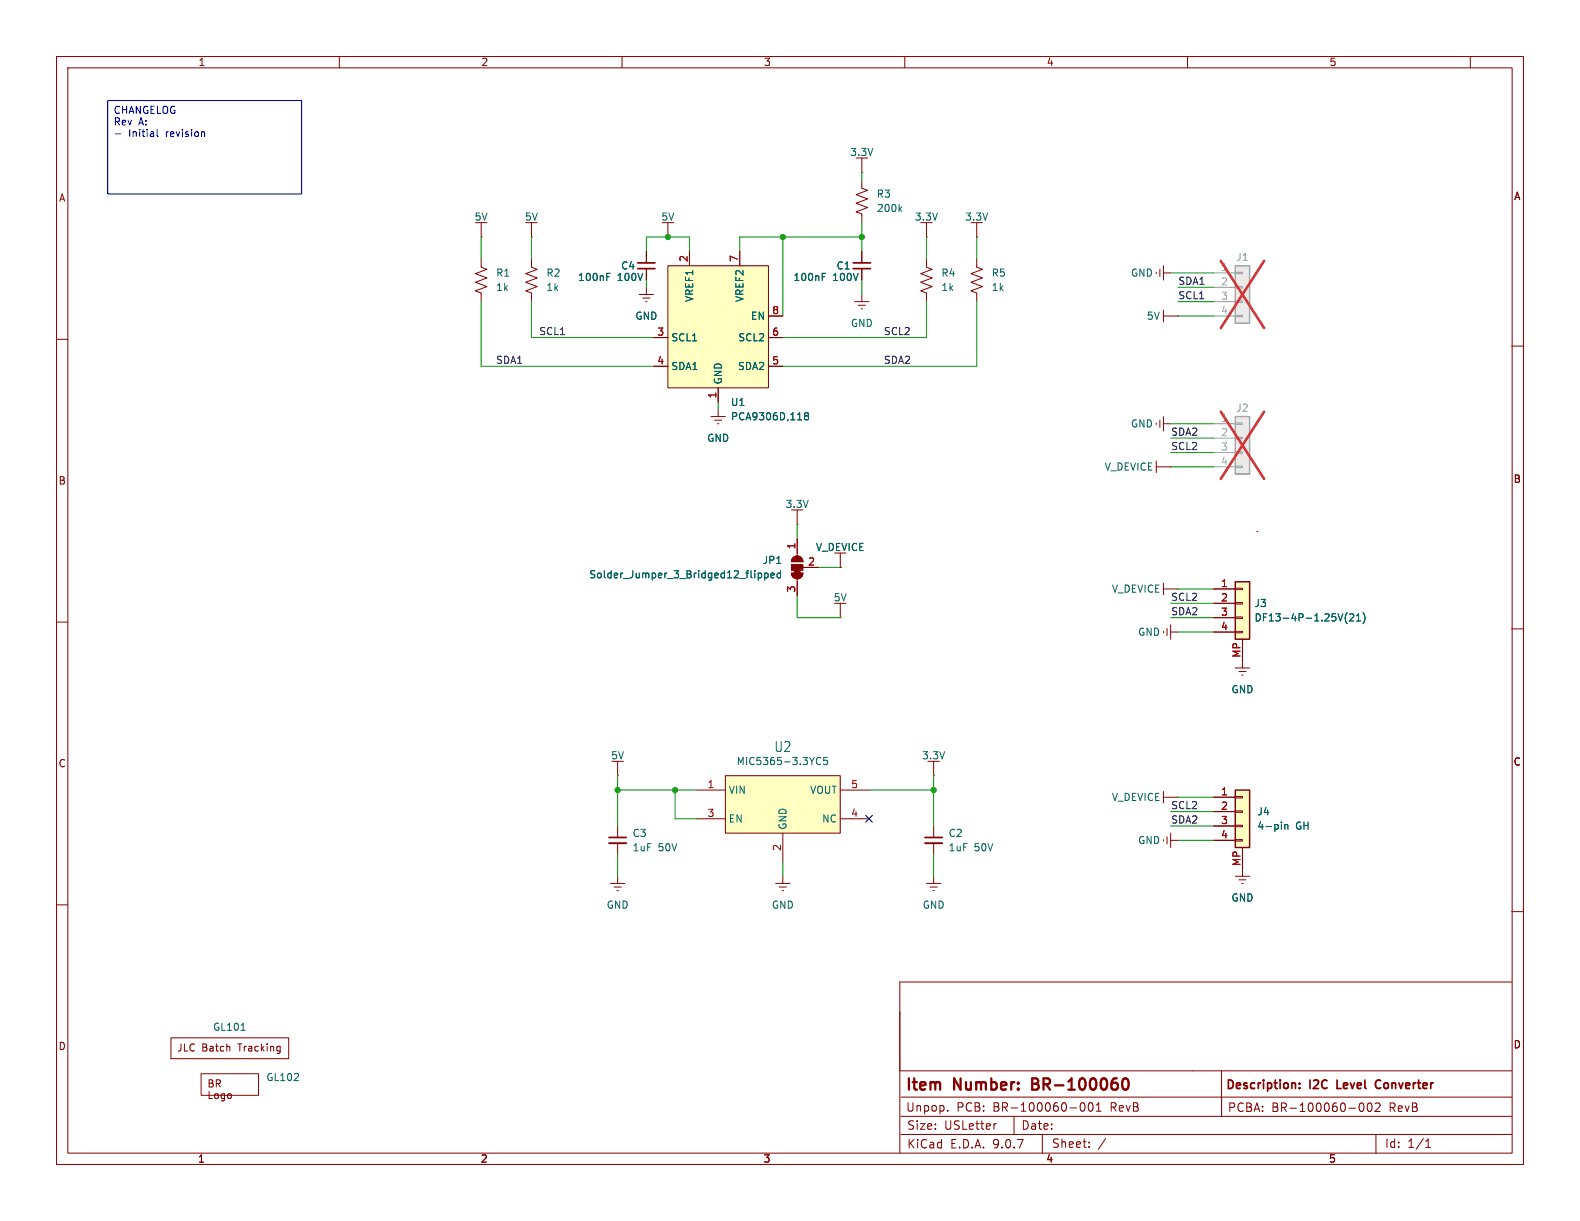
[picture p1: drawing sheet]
<svg xmlns="http://www.w3.org/2000/svg" width="279mm" height="216mm" viewBox="0 0 279 216" stroke-linecap="round" stroke-linejoin="round" font-family="sans-serif">
<g fill="none" stroke="#840000" stroke-width=".18">
<path d="M10 10h259.4v195.9h-259.4zM12 12h255.4v191.9h-255.4zM60 10v2M110 10v2M160 10v2M210 10v2M260 10v2M94 45.7v1.5l1 .4-2 .8 2 .7-2 .8 2 .8-2 .7 1 .4v1.5M10 60h2M267.3 61.2h2M10 110h2M267.3 111.2h2"/>
<path d="M109.2 146.1v2M109.2 149.1v2M10 160h2M267.3 161.2h2M267.3 173.6h-108.2v30.3M159.1 189.3h108.2M159.3 197.4h108M159.3 194h108M167.6 196.3v.2M176.2 198.7l-.3 .1M179.3 197.4v3.2M191.2 195.1l.2-.1a.81 .81 0 0 1 .5 .6 .81 .81 0 0 1-.2 .8l-.2 .1a.81 .81 0 0 1-.3-1.4z"/>
<path d="M192.6 195.1l.2-.1a.81 .81 0 0 1 .6 .6 .81 .81 0 0 1-.3 .8l-.2 .1a.81 .81 0 0 1-.3-1.4zM193.9 196.5h.8M193.9 195.4l.4-.4v1.5M216 189.3v4.6M216 194v3.4M240.5 195.2l.2-.2a.81 .81 0 0 1 .6 .7 .81 .81 0 0 1-.3 .8h-.2a.81 .81 0 0 1-.3-1.3zM241.9 195.2l.2-.2a.81 .81 0 0 1 .6 .7 .81 .81 0 0 1-.3 .8h-.1a.81 .81 0 0 1-.4-1.3zM243.2 195.2l.6-.2 .2 .2 .1 .3-1 1h1M159.3 200.6h108M184.3 200.6v3.3M192.6 202.7v.2M192.6 202v.1"/>
<path d="M195.5 201.3l-1.3 1.9M243.3 200.6v3.3M252.1 202.9h.9M252.1 201.8l.5-.4v1.5"/>
</g>
<path d="M182.5 191.6h.7M183.2 190.7h-.7v2h.8M198.4 191.4a.73 .73 0 0 1 .5-.7 .51 .51 0 0 1 .6 .4 1.03 1.03 0 0 1-.6 1.6 .73 .73 0 0 1-.5-.8" fill="none" stroke="#840000" stroke-width=".4"/>
<path d="M107.7 148.1h3M229.8 192.3v.2M229.8 191.5v.2M236.4 191v1.5h.8M244.1 191a.74 .74 0 0 0-.9 .6 .74 .74 0 0 0 .5 .9l.4-.1" fill="none" stroke="#840000" stroke-width=".3"/>
<path d="M107.7 149.1h3" fill="none" stroke="#840000" stroke-width=".33"/>
<path d="M128.3 137.2h20.3v10.1h-20.3z" fill="#ffffc2"/>
<g fill="none" stroke="#840000" stroke-width=".18">
<path d="M85.1 39.4v2.5M85.1 45.7v1.5l1 .4-2 .8 2 .7-2 .8 2 .8-2 .7 1 .4v1.5M85.1 41.9h.1M113 52.1h2.6M113.7 52.7h1.2M114.2 53.3h.2M114.3 50.8v1.3M151.1 53.3h2.6M151.8 54h1.2M152.3 54.6h.2M152.4 44.5v2M152.4 47.5v2"/>
<path d="M152.4 52.1v1.2M163.8 45.7v1.5l1 .4-2 .8 2 .7-2 .8 2 .8-2 .7 1 .4v1.5M172.7 45.7v1.5l1 .4-2 .8 2 .7-2 .8 2 .8-2 .7 1 .4v1.5M204.5 48.1v.3M205.1 47.6v1.3M205.7 47v2.5M205.7 54.9v2M205.7 55.9h2.6M205.7 48.3h1.3M208.3 55.9h.1M125.7 73.7h2.6M126.4 74.3h1.2"/>
<path d="M126.9 74.9h.2M127 72.4v1.3M148.6 109.2h.1M148.6 106.7v2.5M109.2 137.2h.1M109.2 134.6v2.6M123.2 139.7h5.1M128.3 137.2h20.3v10.1h-20.3zM148.6 139.7h5.1M123.2 144.8h5.1M138.4 147.3v5.1M148.6 144.8h5.1"/>
<path d="M35.6 189.9h10.1v3.8h-10.1z"/>
</g>
<path d="M145.4 48.9h.4M145.4 48.3h.6M144.4 134.7l.2 .4 .3 .1 .2-.1M145.1 134.1l-.2-.2-.3 .1-.2 .5M146.3 133.9h-.6l-.1 .6 .2-.1 .4 .1 .2 .2-.1 .4-.2 .1-.5-.1" fill="none" stroke="#006464" stroke-width=".18"/>
<path d="M150.9 46.5h3M150.9 47.5h3" fill="none" stroke="#840000" stroke-width=".3"/>
<path d="M118.1 47h17.8v21.6h-17.8z" fill="#ffffc2"/>
<g fill="none" stroke="#840000" stroke-width=".18">
<path d="M163.8 39.4v2.5M172.7 39.4v2.5M115.6 59.7h2.5M118.1 47h17.8v21.6h-17.8zM121.9 44.5v2.5M130.8 44.5v2.5M135.9 59.7h2.5M135.9 55.9h2.5M163.8 41.9h.1M172.7 41.9h.1M115.6 64.8h2.5M127 68.6v2.5"/>
<path d="M135.9 64.8h2.5"/>
</g>
<path d="M142.5 73.5l-.2-.2 .2-.3h.2l.3 .2-.3 .3M142.5 73.5l-.2 .3v.3l.2 .1h.4l.1-.2v-.2l-.3-.3M142.5 73.5h.2" fill="none" stroke="#006464" stroke-width=".18"/>
<path d="M218.4 47h2.6v10.2h-2.6z" fill="#ebeae8"/>
<path d="M218.4 47h2.6v10.2h-2.6z" fill="none" stroke="#9c9b98" stroke-width=".25"/>
<path d="M214.6 48.3h3.8M214.6 50.8h3.8M214.6 53.3h3.8M214.6 55.9h3.8M218.4 53.2h1.3v.3h-1.3zM218.4 55.8h1.3v.2h-1.3zM218.4 48.1h1.3v.3h-1.3zM218.4 50.7h1.3v.2h-1.3z" fill="none" stroke="#9c9b98" stroke-width=".18"/>
<path d="M215.9 46.1l7.6 11.9M223.5 46.1l-7.6 11.9" fill="none" stroke="#e12e31" stroke-width=".46"/>
<g fill="none" stroke="#840000" stroke-width=".18">
<path d="M94 39.4v2.5M118.1 39.4v2.5M152.4 30.5h.1M152.4 31.8v1.5l1 .4-2 .7 2 .8-2 .7 2 .8-2 .8 1 .3v1.6M152.4 27.9v2.6M94 41.9h.1M114.3 44.5v2M114.3 47.5v2M118.1 41.9h.1M204.5 74.8v.3M205.1 74.3v1.3M205.7 73.7v2.5"/>
<path d="M205.7 74.9h1.3M140.2 98.6a1.02 1.02 0 0 1 1.2-.2 1.02 1.02 0 0 1 .6 .9h-2zM141 92.7h.1M141 90.2v2.5M141 95.3v3M148.6 97.8v2.5M140 101.3h2a1.02 1.02 0 0 1-1 1.1 1.02 1.02 0 0 1-1-1.1zM141 102.4v3M142 100.3h2.8M148.6 100.3h.1M205.7 103.1v2.1M205.7 111.6v.3"/>
<path d="M205.7 104.1h2.6M206.4 111.1v1.3M207 110.5v2.5M207 111.8h1.3M208.3 104.1h.1M165.1 137.2h.1M165.1 134.6v2.6M205.7 140v2M107.9 156.2h2.6M108.6 156.8h1.3M109.1 157.5h.2M109.2 154.9v1.3"/>
<path d="M137.2 156.2h2.5M137.8 156.8h1.3M138.3 157.5h.3M138.4 154.9v1.3M163.8 156.2h2.6M164.5 156.8h1.2M165 157.5h.2M165.1 146.1v2M165.1 149.1v2M165.1 154.9v1.3M205.7 148.5v.2M205.7 141h2.6"/>
<path d="M206.4 148v1.2M207 148.6h1.3M207 147.3v2.6M208.3 141h.1M218.4 154.9h2.6M219.1 155.6h1.2M219.6 156.2h.2M219.7 153.7v1.2M30.2 183.5h20.9v3.7h-20.9zM49.4 185l.1 .1M49.5 185v1.2M49.5 185.8l-.1 .1"/>
</g>
<path d="M159.1 36.9l.4 .5M159.5 36.6l-.5 .4M107.3 48.9h.4M107.3 48.3h.6M134.1 101.3v1.3M134.1 101.4l.3-.1 .3 .3-.1 .5h-.5M135.2 101.4l.4-.1 .2 .3-.1 .5h-.5M135.2 101.3v1.3M136.3 101.8l.6-.2v-.2l-.4-.1-.2 .2 .1 .6h.5M138 101.4l-.3-.1-.3 .3 .1 .5h.5M138 100.9v1.3M42.6 182.2h.8" fill="none" stroke="#006464" stroke-width=".18"/>
<path d="M112.8 46.5h3M112.8 47.5h3M163.6 148.1h3" fill="none" stroke="#840000" stroke-width=".3"/>
<g fill="#840000" stroke="#840000" stroke-width=".18">
<path d="M140.5 100.8h1v.5h-1z"/>
<path d="M140 101.3h2a1.02 1.02 0 0 1-1 1.1 1.02 1.02 0 0 1-1-1.1z"/>
<path d="M140 99.8h2v1h-2z"/>
<path d="M140.2 98.6a1.02 1.02 0 0 1 1.2-.2 1.02 1.02 0 0 1 .6 .9h-2z"/>
</g>
<path d="M163.6 149.1h3" fill="none" stroke="#840000" stroke-width=".33"/>
<path d="M218.4 139.7h2.6v10.2h-2.6z" fill="#ffffc2"/>
<path d="M218.4 139.7h2.6v10.2h-2.6z" fill="none" stroke="#840000" stroke-width=".25"/>
<path d="M214.6 141h3.8M214.6 143.5h3.8M214.6 146.1h3.8M214.6 148.6h3.8M218.4 140.8h1.3v.3h-1.3zM218.4 143.4h1.3v.2h-1.3zM218.4 145.9h1.3v.3h-1.3zM218.4 148.5h1.3v.2h-1.3zM219.7 149.9v3.8" fill="none" stroke="#840000" stroke-width=".18"/>
<path d="M227.2 145.8v.8M227.2 145.9l.2-.1h.3v.8" fill="none" stroke="#006464" stroke-width=".18"/>
<path d="M218.4 73.7h2.6v10.1h-2.6z" fill="#ebeae8"/>
<path d="M218.4 73.7h2.6v10.1h-2.6z" fill="none" stroke="#9c9b98" stroke-width=".25"/>
<path d="M214.6 74.9h3.8M214.6 77.5h3.8M218.4 79.9h1.3v.2h-1.3zM218.4 74.8h1.3v.3h-1.3zM218.4 77.3h1.3v.3h-1.3zM214.6 80h3.8M214.6 82.6h3.8M218.4 82.4h1.3v.3h-1.3z" fill="none" stroke="#9c9b98" stroke-width=".18"/>
<path d="M215.9 72.8l7.6 11.9M223.5 72.8l-7.6 11.9" fill="none" stroke="#e12e31" stroke-width=".46"/>
<path d="M218.4 118.1h2.6M219.1 118.7h1.2M219.6 119.4h.2M219.7 116.8v1.3" fill="none" stroke="#840000" stroke-width=".18"/>
<path d="M218.4 102.9h2.6v10.1h-2.6z" fill="#ffffc2"/>
<g fill="none" stroke="#840000" stroke-width=".18">
<path d="M114.3 44.5v2M114.3 47.5v2M115.6 59.7h2.5M121.9 44.5v2.5M130.8 44.5v2.5M135.9 59.7h2.5M135.9 55.9h2.5M152.4 44.5v2M152.4 47.5v2M115.6 64.8h2.5M127 68.6v2.5M135.9 64.8h2.5"/>
<path d="M141 95.3v2.5M204.5 81.5v2.1M204.5 82.6h2.5M207 82.6h.1M222.2 94h.1M141 102.9v2.5M142.2 100.3h2.6M148.6 100.3h.1M214.6 104.1h3.8M214.6 106.7h3.8M214.6 109.2h3.8M214.6 111.8h3.8"/>
<path d="M218.4 104h1.3v.3h-1.3zM218.4 106.6h1.3v.2h-1.3zM218.4 109.1h1.3v.2h-1.3zM218.4 111.6h1.3v.3h-1.3zM219.7 113v3.8M214.6 141h3.8M214.6 143.5h3.8M214.6 146.1h3.8M214.6 148.6h3.8M219.7 149.9v3.8"/>
</g>
<path d="M218.4 102.9h2.6v10.1h-2.6z" fill="none" stroke="#840000" stroke-width=".25"/>
<g fill="none" stroke="#006464" stroke-width=".18">
<path d="M107.3 48.9h.4M107.3 48.3h.6M145.4 48.9h.4M145.4 48.3h.6M142.5 73.5l-.2-.2 .2-.3h.2l.3 .2-.3 .3M142.5 73.5l-.2 .3v.3l.2 .1h.4l.1-.2v-.2l-.3-.3M142.5 73.5h.2M134.1 101.3v1.3M134.1 101.4l.3-.1 .3 .3-.1 .5h-.5M135.2 101.4l.4-.1 .2 .3-.1 .5h-.5M135.2 101.3v1.3M136.3 101.8l.6-.2v-.2l-.4-.1-.2 .2 .1 .6h.5"/>
<path d="M138 101.4l-.3-.1-.3 .3 .1 .5h.5M138 100.9v1.3M238.2 108.3a1.46 1.46 0 0 0 0 2M238.7 108.7l.4-.2 .3 .4-.8 .9h.8M239.9 109.8h.7M239.9 108.9l.3-.4v1.3M241 108.3a1.46 1.46 0 0 1 0 2M227.2 145.8v.8M227.2 145.9l.2-.1h.3v.8"/>
</g>
<g fill="none" stroke="#009600" stroke-width=".18">
<path d="M152.4 30.5v1.3M152.4 39.4v5.1M85.1 41.9v3.8M85.1 53.3v11.5h30.5M94 53.3v6.4h21.6M94 41.9v3.8M114.3 44.5v-2.6h7.6v2.6M114.3 49.5v1.3M138.4 41.9v14M152.4 41.9h-21.6v2.6M152.4 49.5v2.6M163.8 53.3v6.4h-25.4"/>
<path d="M163.8 41.9v3.8M172.7 53.3v11.5h-34.3M172.7 41.9v3.8M207 48.3h7.6M208.3 53.3h6.3M208.3 50.8h6.3M208.3 55.9h6.3M127 71.1v1.3M207 77.5h7.6M207 74.9h7.6M141 92.7v2.6M207 82.6h7.6"/>
<path d="M207 80h7.6M141 105.4v3.8h7.6M144.8 100.3h3.8M207 106.7h7.6M207 109.2h7.6M208.3 104.1h6.3M208.3 111.8h6.3M109.2 137.2v8.9M109.2 139.7h14M119.4 139.7v5.1h3.8M153.7 139.7h11.4M165.1 137.2v8.9"/>
<path d="M109.2 151.1v3.8M138.4 152.4v2.5M165.1 151.1v3.8M207 143.5h7.6M207 146.1h7.6M208.3 141h6.3M208.3 148.6h6.3"/>
</g>
<path d="M153.1 144.2l1.2 1.2M154.3 144.2l-1.2 1.2" fill="none" stroke="#000084" stroke-width=".18"/>
<path d="M19 17.8h34.3v16.5h-34.3zM20.4 23.7h1M27.8 22.9v1.1l.2 .1M36 23.3l.2 .2v.6" fill="none" stroke="#0000c2" stroke-width=".18"/>
<g fill="#009600" stroke="#009600" stroke-width=".18">
<circle cx="138.4" cy="41.9" r=".46"/>
<circle cx="118.1" cy="41.9" r=".46"/>
<circle cx="152.4" cy="41.9" r=".46"/>
<circle cx="119.4" cy="139.7" r=".46"/>
<circle cx="165.1" cy="139.7" r=".46"/>
<circle cx="109.2" cy="139.7" r=".46"/>
</g>
<g font-size="2.8" fill="#840000">
<text x="160" y="193.4">Item</text>
<text x="168.8" y="193.4">Number:</text>
<text x="183.4" y="193.4">BR-100060</text>
</g>
<text font-size="2.5" fill="#006464" x="136.8" y="133.2">U2</text>
<g font-size="2.1" fill="#840000">
<text x="160.1" y="196.8">Unpop.</text>
<text x="169.1" y="196.8">PCB:</text>
<text x="175.7" y="196.8">BR-100060-001</text>
<text x="196.5" y="196.8">RevB</text>
<text x="216.7" y="193">Description:</text>
<text x="217" y="196.8">PCBA:</text>
<text x="224.8" y="196.8">BR-100060-002</text>
<text x="231.7" y="193">I2C</text>
<text x="237.1" y="193">Level</text>
<text x="244.5" y="193">Converter</text>
<text x="245.7" y="196.8">RevB</text>
<text x="160.3" y="200">Size:</text>
<text x="160.3" y="203.3">KiCad</text>
<text x="167" y="200">USLetter</text>
<text x="168" y="203.3">E.D.A.</text>
<text x="175.6" y="203.3">9.0.7</text>
<text x="180.5" y="200">Date:</text>
<text x="185.9" y="203.2">Sheet:</text>
<text x="244.8" y="203.2">Id:</text>
<text x="248.9" y="203.2">1/1</text>
</g>
<g font-size="1.8" fill="#840000">
<text x="35" y="11.9">1</text>
<text x="85" y="11.9">2</text>
<text x="135" y="11.9">3</text>
<text x="185" y="11.9">4</text>
<text x="235" y="11.9">5</text>
<text x="10.3" y="35.9">A</text>
<text x="267.7" y="35.6">A</text>
<text x="10.3" y="85.9">B</text>
<text x="267.6" y="85.6">B</text>
<text x="10.3" y="135.9">C</text>
<text x="267.6" y="135.6">C</text>
<text x="10.3" y="185.9">D</text>
<text x="267.6" y="185.6">D</text>
<text x="31.2" y="186.3">JLC</text>
<text x="35.7" y="186.3">Batch</text>
<text x="42.2" y="186.3">Tracking</text>
<text x="36.6" y="192.6">BR</text>
<text x="36.6" y="194.7">Logo</text>
<text x="34.9" y="205.8">1</text>
<text x="84.9" y="205.8">2</text>
<text x="134.9" y="205.8">3</text>
<text x="184.9" y="205.8">4</text>
<text x="234.9" y="205.8">5</text>
</g>
<g font-size="1.8" fill="#0000c2">
<text x="20" y="20.5">CHANGELOG</text>
<text x="20" y="22.5">Rev</text>
<text x="24.5" y="22.5">A:</text>
<text x="22.7" y="24.5">Initial</text>
<text x="29.4" y="24.5">revision</text>
</g>
<g font-size="1.8" fill="#006464">
<text x="150.2" y="27.8">3.3V</text>
<text x="154.9" y="35.2">R3</text>
<text x="83.8" y="39.2">5V</text>
<text x="92.7" y="39.2">5V</text>
<text x="116.9" y="39.2">5V</text>
<text x="154.9" y="37.7">200k</text>
<text x="161.7" y="39.2">3.3V</text>
<text x="170.6" y="39.2">3.3V</text>
<text x="109.7" y="47.9">C4</text>
<text x="147.8" y="47.9">C1</text>
<text x="87.6" y="49.1">R1</text>
<text x="87.6" y="51.7">1k</text>
<text x="96.5" y="49.1">R2</text>
<text x="96.5" y="51.7">1k</text>
<text x="102.1" y="49.9">100nF</text>
<text x="109.2" y="49.9">100V</text>
<text x="122.8" y="53.5" transform="rotate(-90 122.8 53.5)">VREF1</text>
<text x="131.7" y="53.5" transform="rotate(-90 131.7 53.5)">VREF2</text>
<text x="140.2" y="49.9">100nF</text>
<text x="147.3" y="49.9">100V</text>
<text x="166.4" y="49.1">R4</text>
<text x="166.4" y="51.7">1k</text>
<text x="175.3" y="49.1">R5</text>
<text x="175.3" y="51.7">1k</text>
<text x="199.9" y="49.1">GND</text>
<text x="112.3" y="56.7">GND</text>
<text x="132.7" y="56.7">EN</text>
<text x="150.4" y="58">GND</text>
<text x="202.7" y="56.7">5V</text>
<text x="118.6" y="60.6">SCL1</text>
<text x="118.6" y="65.6">SDA1</text>
<text x="130.4" y="65.6">SDA2</text>
<text x="130.5" y="60.6">SCL2</text>
<text x="127.9" y="68.1" transform="rotate(-90 127.9 68.1)">GND</text>
<text x="129.2" y="72">U1</text>
<text x="129.2" y="74.5">PCA9306D,118</text>
<text x="199.9" y="75.8">GND</text>
<text x="125" y="78.3">GND</text>
<text x="195.2" y="83.4">V_DEVICE</text>
<text x="138.8" y="90">3.3V</text>
<text x="134.8" y="99.9">JP1</text>
<text x="144.2" y="97.6">V_DEVICE</text>
<text x="104.1" y="102.5">Solder_Jumper_3_Bridged12_flipped</text>
<text x="147.3" y="106.5">5V</text>
<text x="196.5" y="105">V_DEVICE</text>
<text x="221.8" y="107.5">J3</text>
<text x="201.2" y="112.6">GND</text>
<text x="221.8" y="110.1">DF13-4P-1.25V(21)</text>
<text x="217.7" y="122.8">GND</text>
<text x="108" y="134.5">5V</text>
<text x="130.2" y="135.5">MIC5365-3.3YC5</text>
<text x="162.9" y="134.5">3.3V</text>
<text x="128.8" y="140.6">VIN</text>
<text x="143.2" y="140.6">VOUT</text>
<text x="196.5" y="141.8">V_DEVICE</text>
<text x="111.8" y="148.2">C3</text>
<text x="128.8" y="145.6">EN</text>
<text x="139.3" y="146.8" transform="rotate(-90 139.3 146.8)">GND</text>
<text x="145.3" y="145.6">NC</text>
<text x="167.6" y="148.2">C2</text>
<text x="201.2" y="149.5">GND</text>
<text x="222.3" y="144.4">J4</text>
<text x="222.3" y="146.9">4-pin</text>
<text x="229.1" y="146.9">GH</text>
<text x="111.8" y="150.7">1uF</text>
<text x="116.4" y="150.7">50V</text>
<text x="167.6" y="150.7">1uF</text>
<text x="172.3" y="150.7">50V</text>
<text x="107.2" y="160.9">GND</text>
<text x="136.4" y="160.9">GND</text>
<text x="163.1" y="160.9">GND</text>
<text x="217.7" y="159.6">GND</text>
<text x="37.6" y="182.5">GL101</text>
<text x="47" y="191.4">GL102</text>
</g>
<g font-size="1.8" fill="#a90000">
<text x="121.7" y="46.4" transform="rotate(-90 121.7 46.4)">2</text>
<text x="130.6" y="46.4" transform="rotate(-90 130.6 46.4)">7</text>
<text x="116.1" y="59.4">3</text>
<text x="136.5" y="55.6">8</text>
<text x="136.5" y="59.4">6</text>
<text x="116.1" y="64.5">4</text>
<text x="136.5" y="64.5">5</text>
<text x="126.7" y="70.6" transform="rotate(-90 126.7 70.6)">1</text>
<text x="140.7" y="97.2" transform="rotate(-90 140.7 97.2)">1</text>
<text x="142.8" y="100.1">2</text>
<text x="140.7" y="104.8" transform="rotate(-90 140.7 104.8)">3</text>
<text x="215.8" y="103.9">1</text>
<text x="215.8" y="106.4">2</text>
<text x="215.8" y="109">3</text>
<text x="215.8" y="111.5">4</text>
<text x="219.5" y="116.4" transform="rotate(-90 219.5 116.4)">MP</text>
<text x="125" y="139.4">1</text>
<text x="150.4" y="139.4">5</text>
<text x="215.8" y="140.7">1</text>
<text x="215.8" y="143.3">2</text>
<text x="125" y="144.5">3</text>
<text x="150.4" y="144.5">4</text>
<text x="215.8" y="145.8">3</text>
<text x="215.8" y="148.3">4</text>
<text x="138.2" y="150.6" transform="rotate(-90 138.2 150.6)">2</text>
<text x="219.5" y="153.2" transform="rotate(-90 219.5 153.2)">MP</text>
</g>
<g font-size="1.8" fill="#939391">
<text x="218.5" y="46.3">J1</text>
<text x="218.5" y="73">J2</text>
</g>
<g font-size="1.8" fill="#0f0f0f">
<text x="208.3" y="50.5">SDA1</text>
<text x="208.3" y="53">SCL1</text>
<text x="95.2" y="59.3">SCL1</text>
<text x="156.2" y="59.3">SCL2</text>
<text x="87.6" y="64.4">SDA1</text>
<text x="156.2" y="64.4">SDA2</text>
<text x="207" y="77.1">SDA2</text>
<text x="207" y="79.7">SCL2</text>
<text x="207" y="106.3">SCL2</text>
<text x="207" y="108.9">SDA2</text>
<text x="207" y="143.2">SCL2</text>
<text x="207" y="145.7">SDA2</text>
</g>
<g font-size="1.8" fill="#a5a4a2">
<text x="215.8" y="48">1</text>
<text x="215.8" y="50.5">2</text>
<text x="215.8" y="53.1">3</text>
<text x="215.8" y="55.6">4</text>
<text x="215.8" y="74.7">1</text>
<text x="215.8" y="77.2">2</text>
<text x="215.8" y="79.8">3</text>
<text x="215.8" y="82.3">4</text>
</g>
</svg>
